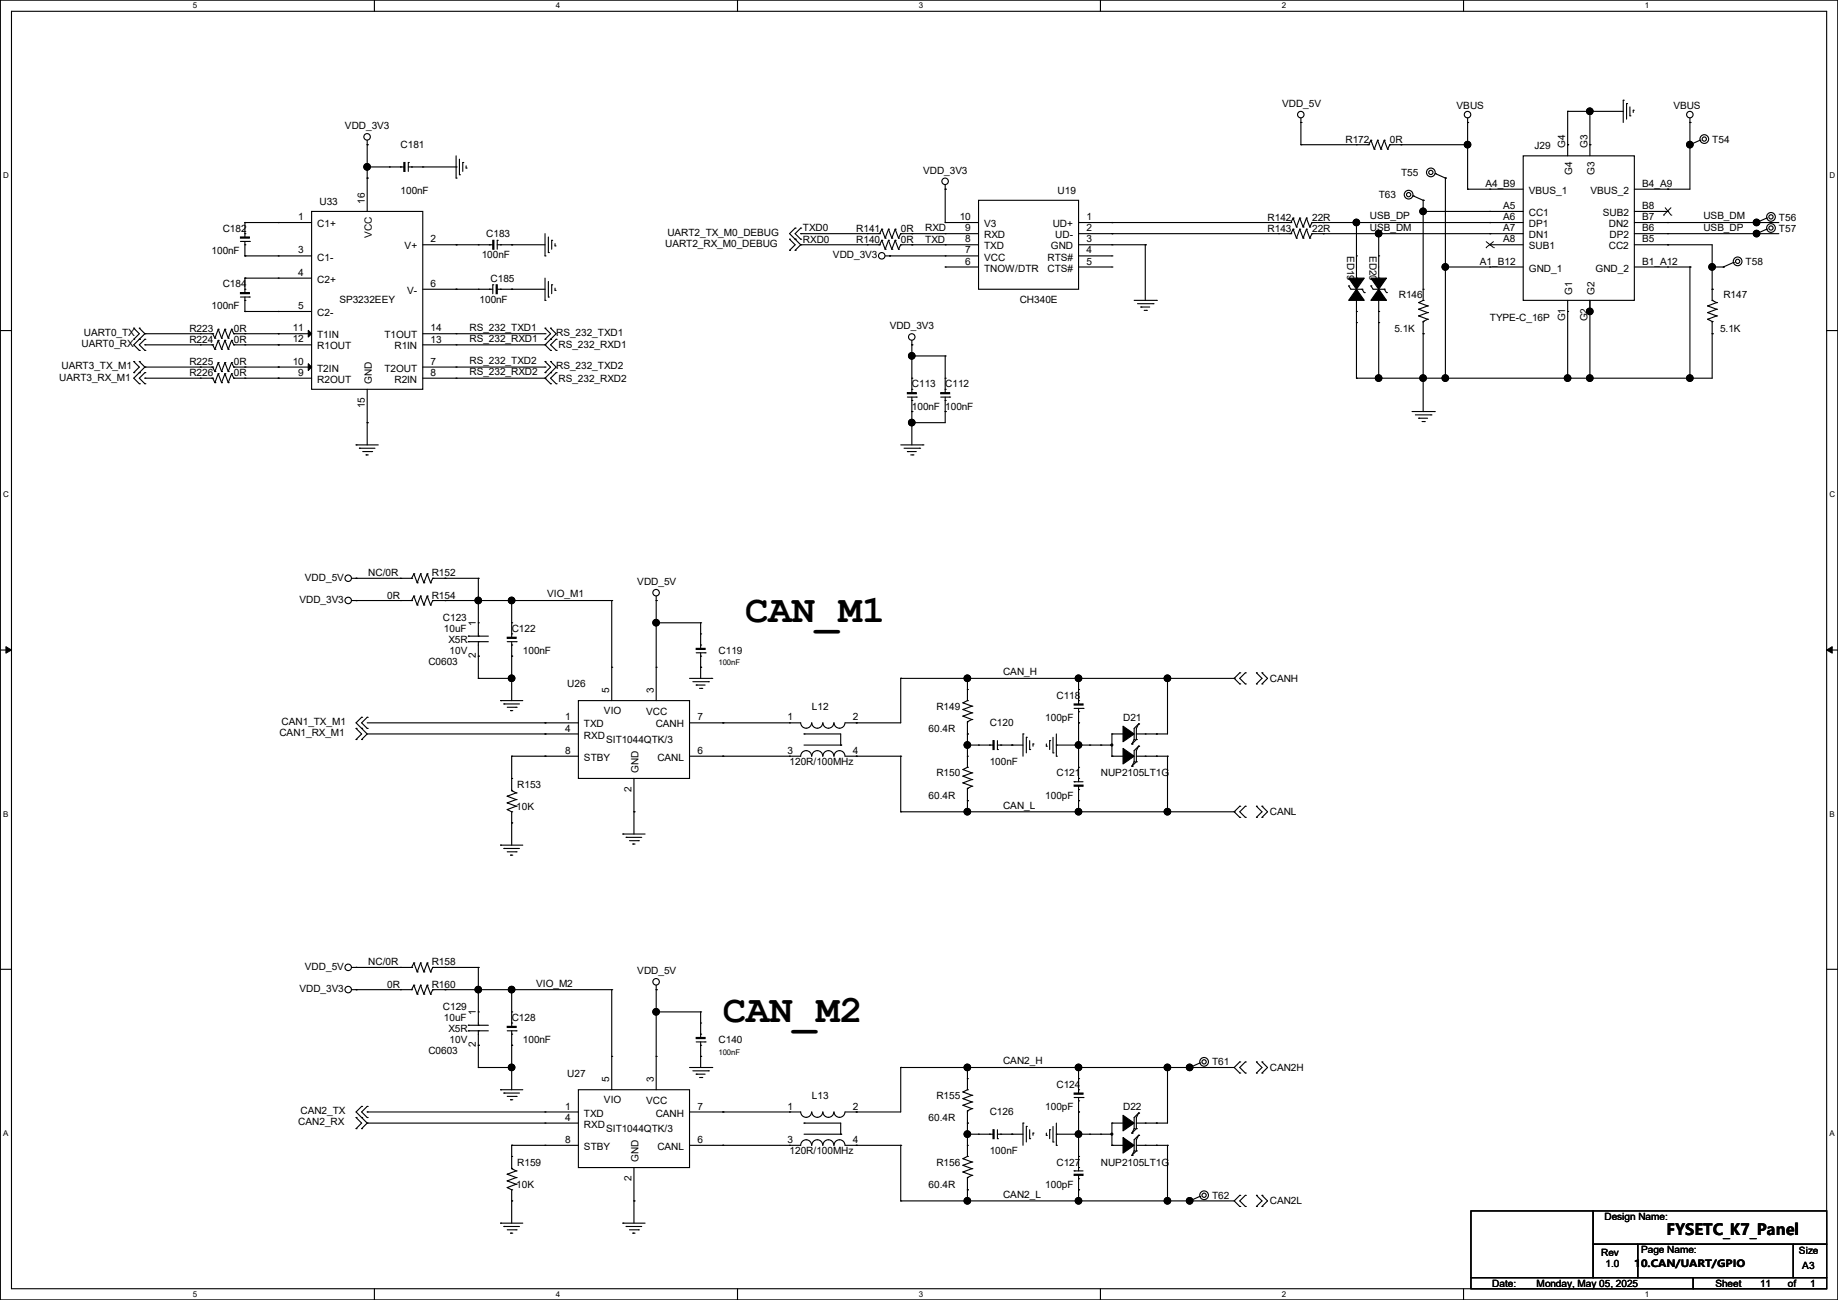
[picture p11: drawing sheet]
<svg xmlns="http://www.w3.org/2000/svg" width="420mm" height="297mm" viewBox="0 0 420 297" stroke-linecap="round" stroke-linejoin="round" font-family="sans-serif">
<path d="M.1 0h419.8v297h-419.8zM2.6 2.6h414.8v291.8h-414.8z" fill="none" stroke="#000" stroke-width=".25"/>
<g fill="#fff">
<path d="M44.1 .3h.9v2h-.9z"/>
<path d="M44.1 294.7h.9v2h-.9z"/>
</g>
<path d="M85.6 0v2.6M85.6 294.4v2.6" fill="none" stroke="#000" stroke-width=".25"/>
<g fill="#fff">
<path d="M127 .3h1v2h-1z"/>
<path d="M127 294.7h1v2h-1z"/>
</g>
<path d="M168.5 0v2.6M168.5 294.4v2.6" fill="none" stroke="#000" stroke-width=".25"/>
<g fill="#fff">
<path d="M210 .3h.9v2h-.9z"/>
<path d="M210 294.7h.9v2h-.9z"/>
</g>
<path d="M251.5 0v2.6M251.5 294.4v2.6" fill="none" stroke="#000" stroke-width=".25"/>
<g fill="#fff">
<path d="M292.9 .3h1v2h-1z"/>
<path d="M292.9 294.7h1v2h-1z"/>
</g>
<path d="M334.4 0v2.6M334.4 294.4v2.6" fill="none" stroke="#000" stroke-width=".25"/>
<g fill="#fff">
<path d="M375.9 .3h1v2h-1z"/>
<path d="M375.9 294.7h1v2h-1z"/>
<path d="M.7 39h1.3v2h-1.3z"/>
<path d="M418 39h1.3v2h-1.3z"/>
<path d="M.7 112h1.3v2h-1.3z"/>
<path d="M418 112h1.3v2h-1.3z"/>
</g>
<path d="M.1 75.5h2.5M417.4 75.5h2.5" fill="none" stroke="#000" stroke-width=".25"/>
<g fill="#fff">
<path d="M.7 185h1.2v1.9h-1.2z"/>
<path d="M418 185h1.2v1.9h-1.2z"/>
</g>
<path d="M.1 148.5h2.5M417.4 148.5h2.5" fill="none" stroke="#000" stroke-width=".25"/>
<path d="M1.4 147.7l1.2 .8-1.2 .7zM417.4 148.5l1.3-.8v1.5z" fill="#000" stroke="#000" stroke-width=".23"/>
<g fill="#fff">
<path d="M.7 257.9h1.2v2h-1.2z"/>
<path d="M418 257.9h1.2v2h-1.2z"/>
</g>
<g fill="none" stroke="#000" stroke-width=".25">
<path d="M83.9 33.1h.1M83.9 38.1h.1M83.9 32v16.3M83.9 38.1h8.4M89 38.1h.1M91.5 38.1h.1M93.3 37.1h.1M93.3 38.1h10.9M93.3 37.1v2.1M94.1 38.1h.1M96.6 38.1h.1M104.2 38.1h.1"/>
<path d="M104.2 35.6v5.1M105 39.9h.1M105 36.4v3.5M105.7 37.1h.1M105.7 37.1v2.1M106.5 38.4h.1M106.5 37.9v.5M297.3 28h.1M297.3 33.1h.1M297.3 27v6.1M297.3 33.1h15.5M310 33.1h.1"/>
<path d="M312.8 33.1h.1M313.3 32h.1M313.3 32l-.5 1.1M313.3 32l.7 2.1M314 34.1h.1M314.8 32h.1M314.8 32l-.8 2.1M314.8 32l.8 2.1M315.6 34.1h.1M316.3 32h.1M316.3 32l-.7 2.1M316.3 32l.8 2.1"/>
<path d="M317.1 34.1h.1M317.6 33.1h.1M317.6 33.1l-.5 1M317.6 33.1h17.8M320.1 33.1h.1M328 39.7h.1M328 39.7l2.3 1M335.4 28h.1M335.4 33.1h.1M335.4 27v16.2M348.1 35.6h25.4v33h-25.4zM358.2 33.1h.1"/>
<path d="M358.2 25.4h.1M358.2 25.4v10.2M358.2 25.4h12.7M363.3 33.1h.1M363.3 25.4h.1M363.3 25.4v10.2M370.9 22.9h.1M370.9 22.9v5.1M371.7 23.7h.1M371.7 23.7v3.5M372.4 26.5h.1M372.4 24.4v2.1"/>
<path d="M373.2 25.2h.1M373.2 25.2v.5M386.2 28h.1M386.2 33.1h.1M386.2 27v16.2h-12.7M388.5 32h.1M388.5 32l-2.3 1.1M54.9 55.2h2.1M56 55.9h.1M56 53.4h.1M56 50.8h.1M56 58.5h.1"/>
<path d="M56 58.5h15.2M56 50.8v3.3M56 55.2v3.3M56 50.8h15.2M57 55.2h.1M63.6 50.8h.1M63.6 58.5h.1M71.2 48.3h25.4v40.6h-25.4zM83.9 40.7h.1M96.6 55.9h16M104.2 40.7h.1M104.2 55.9h.1"/>
<path d="M109.3 55.9h.1M111.8 55.9h.1M113.6 54.9h.1M113.6 55.9h10.9M113.6 54.9v2M114.4 55.9h.1M116.9 55.9h.1M124.5 58.5h.1M124.5 53.4v5.1M125.3 57.7h.1M125.3 54.1v3.6M126.1 54.9h.1"/>
<path d="M126.1 54.9v2M126.8 56.2h.1M126.8 55.7v.5M180.4 57.2h.1M180.4 54.7h.1M180.4 54.7l1.3 1.2-1.3 1.3M181.7 54.7h.1M181.7 52.1h.1M181.7 57.2h.1M181.7 52.1l-1.3 1.3 2.6 2.5M183 54.7h.1M183 52.1h.1"/>
<path d="M183 55.9h.1M183 53.4h.1M183 52.1l-1.3 1.3 1.3 1.3M183 55.9l-1.3 1.3M183 55.9h18M183 53.4h18M198.2 55.9h.1M198.2 53.4h.1M201 55.9h.1M201 53.4h.1M201.5 54.9h.1M201.5 52.4h.1"/>
<path d="M201.5 54.9l-.5 1M201.5 54.9l.8 2M201.5 52.4l-.5 1M201.5 52.4l.8 2M202.3 56.9h.1M202.3 54.4h.1M202.3 58.5h21.3M203 54.9h.1M203 52.4h.1M203 54.9l-.7 2M203 54.9l.8 2M203 52.4l-.7 2"/>
<path d="M203 52.4l.8 2M203.3 58.5h.1M203.8 56.9h.1M203.8 54.4h.1M204.6 54.9h.1M204.6 52.4h.1M204.6 54.9l-.8 2M204.6 54.9l.7 2M204.6 52.4l-.8 2M204.6 52.4l.7 2M205.3 56.9h.1M205.3 54.4h.1"/>
<path d="M205.8 55.9h.1M205.8 53.4h.1M205.8 55.9h17.8M205.8 53.4h17.8M205.8 55.9l-.5 1M205.8 53.4l-.5 1M208.4 55.9h.1M208.4 53.4h.1M216 43.2h.1M216 58.5h.1M216 55.9h.1M216 53.4h.1"/>
<path d="M216 50.8h.1M216 42.2v8.6M216 50.8h7.6M223.6 45.8h22.9v20.3h-22.9zM246.5 58.5h7.6M246.5 50.8h48.5M246.5 55.9h15.2M246.5 53.4h48.5M254.1 50.8h.1M254.1 53.4h.1M254.1 55.9h.1M254.1 58.5h.1"/>
<path d="M261.7 55.9h.1M261.7 55.9v12.7M292.2 53.4h.1M292.2 50.8h.1M295 53.4h.1M295 50.8h.1M295.5 52.4h.1M295.5 49.8h.1M295.5 52.4l-.5 1M295.5 52.4l.7 2M295.5 49.8l-.5 1M295.5 49.8l.7 2.1"/>
<path d="M296.2 54.4h.1M296.2 51.9h.1M297 52.4h.1M297 49.8h.1M297 52.4l-.8 2M297 52.4l.8 2M297 49.8l-.8 2.1M297 49.8l.8 2.1M297.8 54.4h.1M297.8 51.9h.1M298.5 52.4h.1M298.5 49.8h.1"/>
<path d="M298.5 52.4l-.7 2M298.5 52.4l.8 2M298.5 49.8l-.7 2.1M298.5 49.8l.8 2.1M299.3 54.4h.1M299.3 51.9h.1M299.8 53.4h.1M299.8 50.8h.1M299.8 50.8h48.3M299.8 53.4l-.5 1M299.8 53.4h48.3M299.8 50.8l-.5 1.1"/>
<path d="M302.3 53.4h.1M302.3 50.8h.1M310 58.5h.1M310 50.8h.1M310 50.8v12.7M315 58.5h.1M315 53.4h.1M315 53.4v10.1M322.9 44.7h.1M322.9 44.7l2.3 1.1M325.2 45.8h.1M325.2 48.3h.1"/>
<path d="M325.2 45.8v22.8M325.2 48.3h22.9M330.3 40.7h.1M330.3 40.7v45.7M335.4 43.2h.1M335.4 43.2h12.7M340.4 43.2h.1M340.4 48.3h.1M340.4 50.8h.1M340.4 53.4h.1M340.4 55.9h.1M340.4 55.9h7.7"/>
<path d="M373.5 55.9h17.7v12.7M373.5 50.8h33M373.5 53.4h33M373.5 48.3h7.6M381.1 43.2h.1M381.1 55.9h.1M381.1 53.4h.1M381.1 50.8h.1M381.1 48.3h.1M396.1 60h.1M396.1 60l-2.3 1M401.4 53.4h.1"/>
<path d="M401.4 50.8h.1M403.7 52.4h.1M403.7 49.8h.1M403.7 52.4l-2.3 1M403.7 49.8l-2.3 1M30.6 75h.1M30.6 77.5h.1M30.6 75l1.2 1.2-1.2 1.3M31.8 77.5h.1M31.8 75h.1M31.8 75l1.3 1.2M33.1 77.5h.1"/>
<path d="M33.1 76.2h.1M33.1 78.8h.1M33.1 76.2l-2.5 2.6 1.2 1.3M33.1 77.5l-1.3 1.3 1.3 1.3M33.1 76.2h15.5M33.1 78.8h15.5M45.8 76.2h.1M45.8 78.8h.1M48.6 76.2h.1M48.6 78.8h.1M48.6 76.2l.5 1.1M48.6 78.8l.5 1"/>
<path d="M49.1 77.3h.1M49.1 79.8h.1M49.9 75.2h.1M49.9 77.8h.1M49.9 75.2l-.8 2.1M49.9 75.2l.7 2.1M49.9 77.8l-.8 2M49.9 77.8l.7 2M50.6 77.3h.1M50.6 79.8h.1M51.4 75.2h.1M51.4 77.8h.1"/>
<path d="M51.4 75.2l-.8 2.1M51.4 75.2l.8 2.1M51.4 77.8l-.8 2M51.4 77.8l.8 2M52.2 77.3h.1M52.2 79.8h.1M52.9 75.2h.1M52.9 77.8h.1M52.9 75.2l-.7 2.1M52.9 75.2l.5 1M52.9 77.8l-.7 2M52.9 77.8l.5 1"/>
<path d="M53.4 76.2h.1M53.4 78.8h.1M53.4 76.2h17.8M53.4 78.8h17.8M54.9 67.9h2.1M56 76.2h.1M56 68.6h.1M56 66.1h.1M56 63.5h.1M56 71.2h.1M56 78.8h.1M56 63.5v3.3"/>
<path d="M56 67.9v3.3M56 63.5h15.2M56 71.2h15.2M57 67.9h.1M63.6 63.5h.1M63.6 71.2h.1M63.6 76.2h.1M63.6 78.8h.1M96.6 76.2h27.9M96.6 66.1h16M96.6 78.8h27.9M104.2 66.1h.1"/>
<path d="M104.2 78.8h.1M104.2 76.2h.1M109.3 66.1h.1M111.8 66.1h.1M112.6 65.1h.1M112.6 65.1v2M113.6 66.1h10.9M114.4 66.1h.1M116.9 66.1h.1M124.5 68.6h.1M124.5 77.5h.1M124.5 75h.1"/>
<path d="M124.5 76.2h.1M124.5 78.8h.1M124.5 63.5v5.1M124.5 78.8l1.3 1.3M124.5 75l1.3 1.2-1.3 1.3M125.3 67.9h.1M125.3 64.3v3.6M125.8 77.5h.1M125.8 75h.1M125.8 75l1.3 1.2-2.6 2.6M126.1 65.1h.1M126.1 65.1v2"/>
<path d="M126.8 66.3h.1M126.8 65.8v.5M127.1 77.5h.1M127.1 77.5l-1.3 1.3 1.3 1.3M208.4 78.8h.1M208.4 77.8v11.9M216 61h.1M216 61h7.6M246.5 61h7.6M254.1 61h.1M259.2 68.6h5M259.9 69.4h3.6"/>
<path d="M260.7 70.1h.1M260.7 70.1h2M261.5 70.9h.5M262 70.9h.1M263.5 69.4h.1M264.2 68.6h.1M308.2 65.3h.1M308.2 65.3l.5 .8h2.5M310 63.5h.1M310 71.2h.1M310 73.7h.1M310 68.6v17.8"/>
<path d="M311.2 66.1h.1M311.2 66.1l.5 .7M311.7 66.8h.1M313.3 65.3h.1M313.3 65.3l.5 .8h2.5M315 63.5h.1M315 71.2h.1M315 73.7h.1M315 68.6v17.8M316.3 66.1h.1M316.3 66.1l.5 .7M316.8 66.8h.1"/>
<path d="M324.2 72.2h.1M324.2 70.7h.1M324.2 69.1h.1M324.2 72.2l2 .7M324.2 70.7l2 .7M324.2 69.1l2 .8M325.2 68.6h.1M325.2 73.4h.1M325.2 66.1h.1M325.2 76.2h.1M325.2 68.6l-1 .5M325.2 73.4v20.6"/>
<path d="M326.2 72.9h.1M326.2 71.4h.1M326.2 69.9h.1M326.2 72.9l-1 .5M326.2 71.4l-2 .8M326.2 69.9l-2 .8M330.3 61h.1M330.3 61h17.8M340.4 61h.1M358.2 71.2h.1M358.2 68.6v17.8M363.3 71.2h.1"/>
<path d="M363.3 68.6v17.8M373.5 61h12.7M381.1 61h.1M386.2 61h.1M386.2 61v25.4M390.2 72.9h.1M390.2 71.4h.1M390.2 69.9h.1M390.2 72.9l1 .5M390.2 71.4l2.1 .8M390.2 69.9l2.1 .8M391.2 68.6h.1"/>
<path d="M391.2 73.4h.1M391.2 66.1h.1M391.2 76.2h.1M391.2 61h.1M391.2 68.6l1.1 .5M391.2 73.4v13h-81.2M391.2 61h2.6M392.3 72.2h.1M392.3 70.7h.1M392.3 69.1h.1M392.3 72.2l-2.1 .7M392.3 70.7l-2.1 .7"/>
<path d="M392.3 69.1l-2.1 .8M393.8 61h.1M30.6 82.6h.1M30.6 85.1h.1M30.6 82.6l1.2 1.3-1.2 1.2M31.8 80.1h.1M31.8 85.1h.1M31.8 82.6h.1M31.8 87.7h.1M31.8 82.6l1.3 1.3M33.1 80.1h.1M33.1 85.1h.1"/>
<path d="M33.1 87.7h.1M33.1 83.9h.1M33.1 86.4h.1M33.1 83.9l-2.5 2.5 1.2 1.3M33.1 85.1l-1.3 1.3 1.3 1.3M33.1 83.9h15.5M33.1 86.4h15.5M45.8 86.4h.1M45.8 83.9h.1M48.6 86.4h.1M48.6 83.9h.1M48.6 86.4l.5 1"/>
<path d="M48.6 83.9l.5 1M49.1 87.4h.1M49.1 84.9h.1M49.9 85.4h.1M49.9 82.8h.1M49.9 85.4l-.8 2M49.9 85.4l.7 2M49.9 82.8l-.8 2.1M49.9 82.8l.7 2.1M50.6 87.4h.1M50.6 84.9h.1M51.4 85.4h.1"/>
<path d="M51.4 82.8h.1M51.4 85.4l-.8 2M51.4 85.4l.8 2M51.4 82.8l-.8 2.1M51.4 82.8l.8 2.1M52.2 87.4h.1M52.2 84.9h.1M52.9 85.4h.1M52.9 82.8h.1M52.9 85.4l-.7 2M52.9 85.4l.5 1M52.9 82.8l-.7 2.1"/>
<path d="M52.9 82.8l.5 1.1M53.4 86.4h.1M53.4 83.9h.1M53.4 83.9h17.8M53.4 86.4h17.8M56 86.4h.1M56 83.9h.1M63.6 86.4h.1M63.6 83.9h.1M83.9 96.6h.1M83.9 88.9v12.7M96.6 83.9h27.9"/>
<path d="M96.6 86.4h27.9M104.2 83.9h.1M104.2 86.4h.1M124.5 85.1h.1M124.5 82.6h.1M124.5 83.9h.1M124.5 86.4h.1M124.5 86.4l1.3 1.3M124.5 82.6l1.3 1.3-1.3 1.2M125.8 80.1h.1M125.8 85.1h.1M125.8 87.7h.1"/>
<path d="M125.8 82.6h.1M125.8 82.6l1.3 1.3-2.6 2.5M127.1 80.1h.1M127.1 87.7h.1M127.1 85.1h.1M127.1 85.1l-1.3 1.3 1.3 1.3M207.3 90.7h2.1M208.4 91.5h.1M208.4 88.9h.1M208.4 86.4h.1M208.4 94h.1M208.4 96.6h.1"/>
<path d="M208.4 81.3h.1M208.4 90.7v10.9M208.4 81.3h7.6M209.4 90.7h.1M215 90.7h2M216 91.5h.1M216 88.9h.1M216 86.4h.1M216 94h.1M216 81.3h.1M216 81.3v8.4M216 90.7v5.9h-7.6"/>
<path d="M217 90.7h.1M310 86.4h.1M315 86.4h.1M322.7 94h5M323.4 94.8h3.6M324.2 95.5h.1M324.2 95.5h2M325 96.3h.5M325.2 86.4h.1M325.5 96.3h.1M327 94.8h.1M327.7 94h.1"/>
<path d="M330.3 86.4h.1M358.2 86.4h.1M363.3 86.4h.1M386.2 86.4h.1M81.4 101.6h.1M81.4 101.6h5M82.1 102.4h.1M82.1 102.4h3.6M82.9 103.2h2M83.7 103.9h.1M83.7 103.9h.5M84.9 103.2h.1"/>
<path d="M205.8 101.6h5.1M206.6 102.4h3.5M207.3 103.2h.1M207.3 103.2h2.1M208.1 103.9h.5M208.6 103.9h.1M210.1 102.4h.1M210.9 101.6h.1M80.3 137.2h13.8M80.3 132.1h13.8M81.4 137.2h.1M81.4 132.1h.1"/>
<path d="M91.5 132.1h.1M91.5 137.2h.1M94.1 132.1h.1M94.1 137.2h.1M94.6 131.1h.1M94.6 136.2h.1M94.6 131.1l.7 2M94.6 131.1l-.5 1M94.6 136.2l.7 2M94.6 136.2l-.5 1M95.3 133.1h.1M95.3 138.2h.1"/>
<path d="M96.1 131.1h.1M96.1 136.2h.1M96.1 131.1l.8 2M96.1 131.1l-.8 2M96.1 136.2l.8 2M96.1 136.2l-.8 2M96.9 133.1h.1M96.9 138.2h.1M97.6 131.1h.1M97.6 136.2h.1M97.6 131.1l.8 2M97.6 131.1l-.7 2"/>
<path d="M97.6 136.2l.8 2M97.6 136.2l-.7 2M98.4 133.1h.1M98.4 138.2h.1M98.9 132.1h.1M98.9 137.2h.1M98.9 137.2h40.9M98.9 132.1h10.4M98.9 132.1l-.5 1M98.9 137.2l-.5 1M101.7 132.1h.1M101.7 137.2h.1"/>
<path d="M109.3 132.1h.1M109.3 137.2h.1M109.3 132.1v13.2M116.9 137.2h.1M116.9 137.2v8.4M139.8 137.2h.1M139.8 137.2v22.9M149.9 137.2h.1M149.9 136.2v23.9M107 146.6h.1M107 145.3h.1M107 146.6h4.6"/>
<path d="M107 145.3h4.6M109.3 145.3h.1M109.3 146.6h.1M109.3 142.3h.1M109.3 149.9h.1M109.3 155h.1M109.3 155h7.6M109.3 146.6v8.4M115.9 146.6h2M116.9 147.4h.1M116.9 144.8h.1M116.9 142.3h.1"/>
<path d="M116.9 149.9h.1M116.9 155h.1M116.9 146.6v13.5M117.9 146.6h.1M139.8 152.4h.1M149.9 152.4h.1M149.9 142.3h.1M149.9 142.3h10.2M157.6 155h5M158.3 155.7h3.6M159.1 156.5h.1M159.1 156.5h2"/>
<path d="M159.1 149.1h2M159.9 157.3h.5M160.1 149.9h.1M160.1 147.4h.1M160.1 144.8h.1M160.1 152.4h.1M160.1 142.3h.1M160.1 142.3v5.8M160.1 149.1v5.9M160.4 157.3h.1M161.1 149.1h.1M161.9 155.7h.1"/>
<path d="M162.6 155h.1M205.8 155h.1M205.8 155h76.2M205.8 155v10.1h-12.7M221.1 157.5h.1M221.1 155h.1M221.1 155v5.1M246.5 157.5h.1M246.5 155h.1M246.5 155v5.8M266.8 155h.1M266.8 155v12.7h-7.1"/>
<path d="M282 155h.1M282 155l1.3 1.3M283.3 153.7h.1M283.3 156.3h.1M283.3 153.7l-1.3 1.3M284.6 156.3h.1M284.6 153.7h.1M284.6 153.7l-1.3 1.3 1.3 1.3M287.1 156.3h.1M287.1 153.7h.1M287.1 153.7l1.3 1.3-1.3 1.3M288.4 156.3h.1"/>
<path d="M288.4 153.7h.1M288.4 153.7l1.2 1.3-1.2 1.3M81.4 169h.1M81.4 166.4h.1M81.4 166.4l1.2 1.3-1.2 1.3M82.6 166.4h.1M82.6 169h.1M82.6 163.9h.1M82.6 163.9l-1.2 1.2 2.5 2.6M83.9 166.4h.1M83.9 163.9h.1M83.9 167.7l-1.3 1.3"/>
<path d="M83.9 163.9l-1.3 1.2 1.3 1.3M83.9 167.7h48.3M83.9 165.1h48.3M114.4 160.1h.1M114.4 160.1h5.1M115.1 160.8h.1M115.1 160.8h3.6M115.9 161.6h2M116.7 162.3h.1M116.7 162.3h.5M116.9 177.8h.1M116.9 172.8h.1"/>
<path d="M116.9 172.8h15.3M116.9 172.8v7.8M117.9 161.6h.1M124.5 167.7h.1M124.5 172.8h.1M124.5 165.1h.1M132.2 160.1h25.4v17.7h-25.4zM144.9 177.8v12.7M157.6 172.8h25.4a1.25 1.25 0 0 1 1.2-1.3 1.25 1.25 0 0 1 1.3 1.3M157.6 165.1h25.4a1.25 1.25 0 0 0 1.2 1.3 1.25 1.25 0 0 0 1.3-1.3M165.2 165.1h.1M165.2 172.8h.1"/>
<path d="M180.4 165.1h.1M180.4 172.8h.1M183.7 167.7h.1M183.7 167.7h8.4v2.5M183.7 170.2h8.4M185.5 172.8a1.25 1.25 0 0 1 1.3-1.3 1.25 1.25 0 0 1 1.2 1.3M185.5 165.1a1.25 1.25 0 0 0 1.3 1.3 1.25 1.25 0 0 0 1.2-1.3M188 172.8a1.25 1.25 0 0 1 1.3-1.3 1.25 1.25 0 0 1 1.2 1.3M188 165.1a1.25 1.25 0 0 0 1.3 1.3 1.25 1.25 0 0 0 1.2-1.3M190.6 172.8a1.25 1.25 0 0 1 1.2-1.3 1.25 1.25 0 0 1 1.3 1.3M190.6 165.1a1.25 1.25 0 0 0 1.2 1.3 1.25 1.25 0 0 0 1.3-1.3M192.1 170.2h.1"/>
<path d="M193.1 172.8h12.7M195.7 165.1h.1M195.7 172.8h.1M205.8 172.8h.1M205.8 172.8v12.7M220 178.9h.1M220 177.3h.1M220 175.8h.1M220 163.6h.1M220 162.1h.1M220 160.6h.1M220 178.9l2.1 .7"/>
<path d="M220 177.3l2.1 .8M220 175.8l2.1 .8M220 163.6l2.1 .8M220 162.1l2.1 .8M220 160.6l2.1 .7M221.1 175.3h.1M221.1 172.8h.1M221.1 160.1h.1M221.1 164.9h.1M221.1 167.7h.1M221.1 170.2h.1M221.1 170.2h5.8"/>
<path d="M221.1 164.9v10.4M221.1 175.3l-1.1 .5M221.1 160.1l-1.1 .5M222.1 179.6h.1M222.1 178.1h.1M222.1 176.6h.1M222.1 164.4h.1M222.1 162.9h.1M222.1 161.3h.1M222.1 179.6l-1 .5M222.1 178.1l-2.1 .8M222.1 176.6l-2.1 .7"/>
<path d="M222.1 164.4l-1 .5M222.1 162.9l-2.1 .7M222.1 161.3l-2.1 .8M223.6 170.2h.1M226.1 170.2h.1M227.9 171.2h.1M227.9 170.2h5.9M227.9 169.2v2M228.7 170.2h.1M231.2 170.2h.1M233.8 167.7h.1M233.8 167.7v5.1"/>
<path d="M234.5 168.4h.1M234.5 168.4v3.6M235.3 171.2h.1M235.3 169.2v2M236.1 170h.1M236.1 170v.5M239.1 170.5h.1M239.1 170v.5M239.9 169.2h.1M239.9 169.2v2M240.6 172h.1M240.6 168.4v3.6"/>
<path d="M241.4 172.8h.1M241.4 170.2h.1M241.4 167.7v5.1M241.4 170.2h12.7M245.4 178.6h.1M245.4 161.8h2.1M245.4 178.6h2.1M246.5 162.6h.1M246.5 160.1h.1M246.5 165.1h.1M246.5 177.8h.1M246.5 175.3h.1"/>
<path d="M246.5 170.2h.1M246.5 161.8v16.8M246.5 179.6v5.9M247.5 161.8h.1M249 170.2h.1M251.5 170.2h.1M254.1 167.7h.1M254.1 172.8h.1M254.1 167.7v5.1M254.1 167.7h2.5M254.1 172.8h2.5M258.7 170h.1"/>
<path d="M258.7 175h.1M259.2 169h.1M259.2 174h.1M259.2 169l-.5 1M259.2 174l-.5 1M259.7 169h.1M259.7 174h.1M259.7 169l-1 1M259.7 174l-1 1M259.7 172.8h7.1M260.2 165.4h.1M260.2 170.5h.1"/>
<path d="M260.2 165.4l-1 1v2.6M260.2 170.5l-1 1v2.5M260.2 165.4l-.5 1v2.6M260.2 170.5l-.5 1v2.5M261.7 167.7h.1M261.7 172.8h.1M264.2 172.8h.1M264.2 167.7h.1M266.8 172.8h.1M266.8 172.8v12.7M114.4 193.1h.1M114.4 193.1h5.1"/>
<path d="M115.1 193.8h.1M115.1 193.8h3.6M115.9 181.9h.1M115.9 183.4h.1M115.9 185h.1M115.9 194.6h2M115.9 181.9l2 .8M115.9 183.4l2 .8M115.9 185l1 .5M116.7 195.4h.1M116.7 195.4h.5M116.9 185.5h.1"/>
<path d="M116.9 180.6h.1M116.9 188h.1M116.9 185.5v7.6M116.9 180.6l1 .5M117.9 194.6h.1M117.9 181.1h.1M117.9 182.7h.1M117.9 184.2h.1M117.9 181.1l-2 .8M117.9 182.7l-2 .7M117.9 184.2l-2 .8M142.3 190.5h.1"/>
<path d="M142.3 190.5h5.1M143.1 191.3h.1M143.1 191.3h3.5M143.8 192.1h2.1M144.6 192.8h.1M144.6 192.8h.5M144.9 185.5h.1M145.9 192.1h.1M205.8 185.5h.1M205.8 185.5h76.2M221.1 180.1h.1M221.1 182.9h.1"/>
<path d="M221.1 185.5h.1M221.1 180.1v5.4M246.5 180.4h.1M246.5 182.9h.1M246.5 185.5h.1M282 185.5h.1M282 185.5l1.3 1.2M283.3 184.2h.1M283.3 186.7h.1M283.3 184.2l-1.3 1.3M284.6 186.7h.1M284.6 184.2h.1"/>
<path d="M284.6 184.2l-1.3 1.3 1.3 1.2M287.1 186.7h.1M287.1 184.2h.1M287.1 184.2l1.3 1.3-1.3 1.2M288.4 186.7h.1M288.4 184.2h.1M288.4 184.2l1.2 1.3-1.2 1.2M.1 221.4h2.5M80.3 221h13.8M80.3 226.1h13.8M81.4 221h.1M81.4 226.1h.1"/>
<path d="M91.5 221h.1M91.5 226.1h.1M94.1 221h.1M94.1 226.1h.1M94.6 220h.1M94.6 225.1h.1M94.6 220l.7 2M94.6 220l-.5 1M94.6 225.1l.7 2M94.6 225.1l-.5 1M95.3 222h.1M95.3 227.1h.1"/>
<path d="M96.1 220h.1M96.1 225.1h.1M96.1 220l.8 2M96.1 220l-.8 2M96.1 225.1l.8 2M96.1 225.1l-.8 2M96.9 222h.1M96.9 227.1h.1M97.6 220h.1M97.6 225.1h.1M97.6 220l.8 2M97.6 220l-.7 2"/>
<path d="M97.6 225.1l.8 2M97.6 225.1l-.7 2M98.4 222h.1M98.4 227.1h.1M98.9 221h.1M98.9 226.1h.1M98.9 221h10.4M98.9 226.1h40.9M98.9 221l-.5 1M98.9 226.1l-.5 1M101.7 221h.1M101.7 226.1h.1"/>
<path d="M107 235.5h.1M107 234.2h.1M107 235.5h4.6M107 234.2h4.6M109.3 234.2h.1M109.3 235.5h.1M109.3 231.2h.1M109.3 238.8h.1M109.3 221h.1M109.3 226.1h.1M109.3 221v13.2M109.3 235.5v8.4"/>
<path d="M115.9 235.5h2M116.9 236.3h.1M116.9 233.7h.1M116.9 231.2h.1M116.9 238.8h.1M116.9 226.1h.1M116.9 226.1v8.4M116.9 235.5v13.5M117.9 235.5h.1M139.8 226.1h.1M139.8 226.1v22.9M149.9 226.1h.1"/>
<path d="M149.9 231.2h.1M149.9 225.1v23.9M149.9 231.2h10.2M159.1 238h2M160.1 238.8h.1M160.1 236.3h.1M160.1 233.7h.1M160.1 231.2h.1M160.1 231.2v5.8M160.1 238v5.9M161.1 238h.1M417.4 221.4h2.5"/>
<path d="M81.4 257.9h.1M81.4 255.3h.1M81.4 255.3l1.2 1.3-1.2 1.3M82.6 255.3h.1M82.6 257.9h.1M82.6 252.8h.1M82.6 252.8l-1.2 1.2 2.5 2.6M83.9 255.3h.1M83.9 252.8h.1M83.9 254h.1M83.9 256.6h.1M83.9 256.6l-1.3 1.3"/>
<path d="M83.9 252.8l-1.3 1.2 1.3 1.3M83.9 256.6h48.3M83.9 254h48.3M109.3 243.9h.1M109.3 243.9h7.6M114.4 249h.1M114.4 249h5.1M115.1 249.7h.1M115.1 249.7h3.6M115.9 250.5h2M116.7 251.2h.1M116.7 251.2h.5"/>
<path d="M116.9 243.9h.1M117.9 250.5h.1M124.5 256.6h.1M124.5 254h.1M132.2 249h25.4v17.7h-25.4zM139.8 241.3h.1M149.9 241.3h.1M157.6 254h25.4a1.25 1.25 0 0 0 1.2 1.3 1.25 1.25 0 0 0 1.3-1.3M157.6 243.9h5M158.3 244.6h3.6M159.1 245.4h.1M159.1 245.4h2"/>
<path d="M159.9 246.2h.5M160.1 241.3h.1M160.4 246.2h.1M161.9 244.6h.1M162.6 243.9h.1M165.2 254h.1M180.4 254h.1M183.7 256.6h.1M183.7 256.6h8.4v2.5M183.7 259.1h8.4M185.5 254a1.25 1.25 0 0 0 1.3 1.3 1.25 1.25 0 0 0 1.2-1.3M188 254a1.25 1.25 0 0 0 1.3 1.3 1.25 1.25 0 0 0 1.2-1.3"/>
<path d="M190.6 254a1.25 1.25 0 0 0 1.2 1.3 1.25 1.25 0 0 0 1.3-1.3M192.1 259.1h.1M195.7 254h.1M205.8 243.9h.1M205.8 243.9h76.2M205.8 243.9v10.1h-12.7M220 252.5h.1M220 251h.1M220 249.5h.1M220 252.5l2.1 .8M220 251l2.1 .8M220 249.5l2.1 .7"/>
<path d="M221.1 249h.1M221.1 253.8h.1M221.1 246.4h.1M221.1 256.6h.1M221.1 243.9h.1M221.1 259.1h.1M221.1 259.1h5.8M221.1 243.9v5.1M221.1 253.8v10.4M221.1 249l-1.1 .5M222.1 253.3h.1M222.1 251.8h.1"/>
<path d="M222.1 250.2h.1M222.1 253.3l-1 .5M222.1 251.8l-2.1 .7M222.1 250.2l-2.1 .8M223.6 259.1h.1M226.1 259.1h.1M227.9 259.1h5.9M227.9 258.1v2M228.7 259.1h.1M231.2 259.1h.1M233.8 256.6h.1M233.8 256.6v5.1"/>
<path d="M234.5 257.3h.1M234.5 257.3v3.6M235.3 258.1v2M236.1 258.9h.1M236.1 258.9v.5M239.1 259.4h.1M239.1 258.9v.5M239.9 258.1h.1M239.9 258.1v2M240.6 257.3v3.6M241.4 259.1h.1M241.4 256.6v5.1"/>
<path d="M241.4 259.1h12.7M245.4 250.7h2.1M246.5 251.5h.1M246.5 249h.1M246.5 246.4h.1M246.5 254h.1M246.5 243.9h.1M246.5 259.1h.1M246.5 243.9v5.8M246.5 250.7v16.8M247.5 250.7h.1M249 259.1h.1"/>
<path d="M251.5 259.1h.1M254.1 256.6h.1M254.1 256.6h2.5M254.1 256.6v5.1M258.7 258.9h.1M259.2 257.9h.1M259.2 257.9l-.5 1M259.7 257.9h.1M259.7 257.9l-1 1M260.2 254.3h.1M260.2 259.4h.1M260.2 254.3l-.5 1v2.6"/>
<path d="M260.2 254.3l-1 1v2.6M260.2 259.4l-1 1v2.5M260.2 259.4l-.5 1v2.5M261.7 256.6h.1M264.2 256.6h.1M266.8 243.9h.1M266.8 243.9v12.7h-7.1M271.9 243.9h.1M274.2 242.9h.1M274.2 242.9l-2.3 1M282 243.9l1.3 1.3M283.3 242.6h.1"/>
<path d="M283.3 245.2h.1M283.3 242.6l-1.3 1.3M284.6 245.2h.1M284.6 242.6h.1M284.6 242.6l-1.3 1.3 1.3 1.3M287.1 245.2h.1M287.1 242.6h.1M287.1 242.6l1.3 1.3-1.3 1.3M288.4 245.2h.1M288.4 242.6h.1M288.4 242.6l1.2 1.3-1.2 1.3M114.4 279.4h.1"/>
<path d="M114.4 279.4h5.1M115.9 268.3h.1M115.9 269.8h.1M115.9 271.3h.1M115.9 268.3l2 .7M115.9 269.8l2 .8M115.9 271.3l1 .5M116.9 271.8h.1M116.9 267h.1M116.9 274.4h.1M116.9 264.2h.1M116.9 261.7h.1"/>
<path d="M116.9 261.7h15.3M116.9 261.7v5.3M116.9 271.8v7.6M116.9 267l1 .5M117.9 267.5h.1M117.9 269h.1M117.9 270.6h.1M117.9 267.5l-2 .8M117.9 269l-2 .8M117.9 270.6l-2 .7M124.5 261.7h.1M142.3 279.4h.1"/>
<path d="M142.3 279.4h5.1M144.9 274.4h.1M144.9 266.7v12.7M157.6 261.7h25.4a1.25 1.25 0 0 1 1.2-1.3 1.25 1.25 0 0 1 1.3 1.3M165.2 261.7h.1M180.4 261.7h.1M185.5 261.7a1.25 1.25 0 0 1 1.3-1.3 1.25 1.25 0 0 1 1.2 1.3M188 261.7a1.25 1.25 0 0 1 1.3-1.3 1.25 1.25 0 0 1 1.2 1.3M190.6 261.7a1.25 1.25 0 0 1 1.2-1.3 1.25 1.25 0 0 1 1.3 1.3M193.1 261.7h12.7M195.7 261.7h.1M205.8 261.7h.1"/>
<path d="M205.8 274.4h.1M205.8 261.7v12.7M205.8 274.4h76.2M220 267.8h.1M220 266.2h.1M220 264.7h.1M220 267.8l2.1 .7M220 266.2l2.1 .8M220 264.7l2.1 .8M221.1 264.2h.1M221.1 269h.1M221.1 261.7h.1"/>
<path d="M221.1 271.8h.1M221.1 274.4h.1M221.1 264.2l-1.1 .5M221.1 269v5.4M222.1 268.5h.1M222.1 267h.1M222.1 265.5h.1M222.1 268.5l-1 .5M222.1 267l-2.1 .8M222.1 265.5l-2.1 .7M227.9 260.1h.1M235.3 260.1h.1"/>
<path d="M240.6 260.9h.1M241.4 261.7h.1M245.4 267.5h.1M245.4 267.5h2.1M246.5 266.7h.1M246.5 269.3h.1M246.5 271.8h.1M246.5 264.2h.1M246.5 274.4h.1M246.5 268.5v5.9M254.1 261.7h.1M254.1 261.7h2.5"/>
<path d="M258.7 263.9h.1M259.2 262.9h.1M259.2 262.9l-.5 1M259.7 262.9h.1M259.7 262.9l-1 1M259.7 261.7h7.1M261.7 261.7h.1M264.2 261.7h.1M266.8 261.7h.1M266.8 274.4h.1M266.8 261.7v12.7M271.9 274.4h.1"/>
<path d="M274.2 273.3h.1M274.2 273.3l-2.3 1.1M282 274.4l1.3 1.2M283.3 273.1h.1M283.3 275.6h.1M283.3 273.1l-1.3 1.3M284.6 275.6h.1M284.6 273.1h.1M284.6 273.1l-1.3 1.3 1.3 1.2M287.1 275.6h.1M287.1 273.1h.1M287.1 273.1l1.3 1.3-1.3 1.2"/>
<path d="M288.4 275.6h.1M288.4 273.1h.1M288.4 273.1l1.2 1.3-1.2 1.2M336.1 276.6h28v15.3h-28zM364.1 276.6h53.3v7.7h-53.3zM115.1 280.2h.1M115.1 280.2h3.6M115.9 281h2M116.7 281.7h.1M116.7 281.7h.5M117.9 281h.1M143.1 280.2h.1"/>
<path d="M143.1 280.2h3.5M143.8 281h2.1M144.6 281.7h.1M144.6 281.7h.5M145.9 281h.1M336.1 291.9h50.8v2.5h-50.8zM364.1 284.3h10.1v7.6h-10.1zM374.2 284.3h35.6v7.6h-35.6zM386.9 291.9h30.5v2.5h-30.5zM409.8 284.3h7.6v7.6h-7.6z"/>
<circle cx="83.9" cy="31.3" r=".74"/>
<circle cx="297.2" cy="26.2" r=".74"/>
<circle cx="327" cy="39.4" r=".49"/>
<circle cx="327" cy="39.4" r=".99"/>
<circle cx="335.3" cy="26.2" r=".74"/>
<circle cx="386.1" cy="26.2" r=".74"/>
<circle cx="389.4" cy="31.8" r=".49"/>
<circle cx="389.4" cy="31.8" r=".99"/>
<circle cx="201.5" cy="58.4" r=".74"/>
<circle cx="216" cy="41.4" r=".74"/>
<circle cx="321.9" cy="44.5" r=".49"/>
<circle cx="321.9" cy="44.5" r=".99"/>
<circle cx="397.1" cy="59.7" r=".49"/>
<circle cx="397.1" cy="59.7" r=".99"/>
<circle cx="404.7" cy="52.1" r=".49"/>
<circle cx="404.7" cy="49.6" r=".49"/>
<circle cx="404.7" cy="52.1" r=".99"/>
<circle cx="404.7" cy="49.6" r=".99"/>
<circle cx="208.3" cy="77" r=".74"/>
<circle cx="79.6" cy="132.1" r=".74"/>
<circle cx="79.6" cy="137.2" r=".74"/>
<circle cx="149.9" cy="135.4" r=".74"/>
<circle cx="79.6" cy="221" r=".74"/>
<circle cx="79.6" cy="226.1" r=".74"/>
<circle cx="149.9" cy="224.3" r=".74"/>
<circle cx="275.1" cy="242.6" r=".49"/>
<circle cx="275.1" cy="242.6" r=".99"/>
<circle cx="275.1" cy="273.1" r=".49"/>
<circle cx="275.1" cy="273.1" r=".99"/>
</g>
<g fill="#000" stroke="#000" stroke-width=".25">
<path d="M70.4 75.5l.8 .7-.8 .8zM70.4 83.1l.8 .8-.8 .7z"/>
<path d="M92.3 37.1h.2v2.1h-.2z" fill-rule="evenodd"/>
<path d="M54.9 54.1h2.1v.3h-2.1z" fill-rule="evenodd"/>
<path d="M112.6 54.9h.3v2h-.3z" fill-rule="evenodd"/>
<path d="M54.9 66.8h2.1v.3h-2.1z" fill-rule="evenodd"/>
<path d="M113.4 65.1h.2v2h-.2z" fill-rule="evenodd"/>
<path d="M308.2 63.5h3.5l-1.7 2.6z" fill-rule="evenodd"/>
<path d="M310 66.1l1.7 2.5h-3.5z" fill-rule="evenodd"/>
<path d="M313.3 63.5h3.5l-1.8 2.6z" fill-rule="evenodd"/>
<path d="M315 66.1l1.8 2.5h-3.5z" fill-rule="evenodd"/>
<path d="M207.3 89.7h2.1v.3h-2.1z" fill-rule="evenodd"/>
<path d="M215 89.7h2v.3h-2z" fill-rule="evenodd"/>
<path d="M115.9 145.6h2v.2h-2z" fill-rule="evenodd"/>
<path d="M159.1 148.1h2v.3h-2z" fill-rule="evenodd"/>
<path d="M226.9 169.2h.3v2h-.3z" fill-rule="evenodd"/>
<path d="M245.4 160.8h2.1v.3h-2.1z" fill-rule="evenodd"/>
<path d="M245.4 179.4h2.1v.2h-2.1z" fill-rule="evenodd"/>
<path d="M256.6 165.9l2.6 1.8-2.6 1.8z" fill-rule="evenodd"/>
<path d="M256.6 171l2.6 1.8-2.6 1.7z" fill-rule="evenodd"/>
<path d="M115.9 234.5h2v.2h-2z" fill-rule="evenodd"/>
<path d="M159.1 237h2v.3h-2z" fill-rule="evenodd"/>
<path d="M226.9 258.1h.3v2h-.3z" fill-rule="evenodd"/>
<path d="M245.4 249.7h2.1v.3h-2.1z" fill-rule="evenodd"/>
<path d="M256.6 254.8l2.6 1.8-2.6 1.8z" fill-rule="evenodd"/>
<path d="M245.4 268.3h2.1v.2h-2.1z" fill-rule="evenodd"/>
<path d="M256.6 259.9l2.6 1.8-2.6 1.7z" fill-rule="evenodd"/>
<circle cx="83.9" cy="38.1" r=".74"/>
<circle cx="335.3" cy="33" r=".74"/>
<circle cx="363.3" cy="25.4" r=".74"/>
<circle cx="386.1" cy="33" r=".74"/>
<circle cx="309.9" cy="50.8" r=".74"/>
<circle cx="315" cy="53.4" r=".74"/>
<circle cx="325.2" cy="48.3" r=".74"/>
<circle cx="401.4" cy="53.4" r=".74"/>
<circle cx="401.4" cy="50.8" r=".74"/>
<circle cx="330.3" cy="61" r=".74"/>
<circle cx="363.3" cy="71.1" r=".74"/>
<circle cx="391.2" cy="61" r=".74"/>
<circle cx="208.3" cy="96.5" r=".74"/>
<circle cx="208.3" cy="81.3" r=".74"/>
<circle cx="315" cy="86.4" r=".74"/>
<circle cx="325.2" cy="86.4" r=".74"/>
<circle cx="330.3" cy="86.4" r=".74"/>
<circle cx="358.2" cy="86.4" r=".74"/>
<circle cx="363.3" cy="86.4" r=".74"/>
<circle cx="386.1" cy="86.4" r=".74"/>
<circle cx="109.3" cy="137.2" r=".74"/>
<circle cx="116.9" cy="137.2" r=".74"/>
<circle cx="116.9" cy="155" r=".74"/>
<circle cx="149.9" cy="142.3" r=".74"/>
<circle cx="221" cy="155" r=".74"/>
<circle cx="246.4" cy="155" r=".74"/>
<circle cx="266.8" cy="155" r=".74"/>
<circle cx="221" cy="170.2" r=".74"/>
<circle cx="246.4" cy="170.2" r=".74"/>
<circle cx="254.1" cy="170.2" r=".23"/>
<circle cx="221" cy="185.4" r=".74"/>
<circle cx="246.4" cy="185.4" r=".74"/>
<circle cx="266.8" cy="185.4" r=".74"/>
<circle cx="109.3" cy="226.1" r=".74"/>
<circle cx="116.9" cy="226.1" r=".74"/>
<circle cx="149.9" cy="231.2" r=".74"/>
<circle cx="116.9" cy="243.9" r=".74"/>
<circle cx="221" cy="243.9" r=".74"/>
<circle cx="221" cy="259.1" r=".74"/>
<circle cx="246.4" cy="259.1" r=".74"/>
<circle cx="246.4" cy="243.9" r=".74"/>
<circle cx="254.1" cy="259.1" r=".23"/>
<circle cx="266.8" cy="243.9" r=".74"/>
<circle cx="271.8" cy="243.9" r=".74"/>
<circle cx="221" cy="274.3" r=".74"/>
<circle cx="246.4" cy="274.3" r=".74"/>
<circle cx="266.8" cy="274.3" r=".74"/>
<circle cx="271.8" cy="274.3" r=".74"/>
</g>
<path d="M339.5 56.6h.1M339.5 55.2l1.8 1.4M341.3 56.6h.1M341.3 55.2l-1.8 1.4M380.1 49.2h.1M380.5 47.4l1.4 1.8M381.9 49.2h.1M381.9 47.4l-1.8 1.8" fill="none" stroke="#000" stroke-width=".23"/>
<g font-size="8.9">
<text x="170.3" y="142.1">CAN_M1</text>
<text x="165.2" y="233.5">CAN_M2</text>
</g>
<text font-size="3.6" x="380.8" y="282.2">FYSETC_K7_Panel</text>
<g font-size="2.3">
<text x="78.8" y="29.5">VDD_3V3</text>
<text x="293" y="24.5">VDD_5V</text>
<text x="332.8" y="25">VBUS</text>
<text x="382.4" y="25">VBUS</text>
<text x="91.5" y="33.9">C181</text>
<text x="307.4" y="32.6">R172</text>
<text x="317.6" y="32.6">0R</text>
<text x="350.6" y="34.1">J29</text>
<text x="357.7" y="33.8" transform="rotate(-90 357.7 33.8)">G4</text>
<text x="362.8" y="33.8" transform="rotate(-90 362.8 33.8)">G3</text>
<text x="391.3" y="32.6">T54</text>
<text x="210.9" y="39.7">VDD_3V3</text>
<text x="320.1" y="40.2">T55</text>
<text x="359.3" y="39.9" transform="rotate(-90 359.3 39.9)">G4</text>
<text x="364.4" y="39.9" transform="rotate(-90 364.4 39.9)">G3</text>
<text x="73" y="46.8">U33</text>
<text x="83.4" y="46.5" transform="rotate(-90 83.4 46.5)">16</text>
<text x="91.5" y="44.3">100nF</text>
<text x="241.7" y="44.3">U19</text>
<text x="315.1" y="45.3">T63</text>
<text x="339.4" y="42.7">A4_B9</text>
<text x="343.5" y="47.8">A5</text>
<text x="349.4" y="44.3">VBUS_1</text>
<text x="363.5" y="44.3">VBUS_2</text>
<text x="375.3" y="42.7">B4_A9</text>
<text x="375.3" y="47.8">B8</text>
<text x="50.9" y="52.9">C182</text>
<text x="68.2" y="50.3">1</text>
<text x="72.5" y="51.9">C1+</text>
<text x="152.5" y="53.9">UART2_TX_M0_DEBUG</text>
<text x="183.5" y="52.9">TXD0</text>
<text x="195.7" y="52.9">R141</text>
<text x="205.8" y="52.9">0R</text>
<text x="211.4" y="52.9">RXD</text>
<text x="219.3" y="50.3">10</text>
<text x="220.6" y="52.8">9</text>
<text x="224.9" y="51.9">V3</text>
<text x="240.6" y="51.9">UD+</text>
<text x="248.3" y="50.3">1</text>
<text x="248.3" y="52.8">2</text>
<text x="289.7" y="52.9">R143</text>
<text x="289.7" y="50.4">R142</text>
<text x="299.8" y="52.9">22R</text>
<text x="299.8" y="50.4">22R</text>
<text x="313" y="52.7">USB_DM</text>
<text x="313" y="50.1">USB_DP</text>
<text x="343.5" y="50.3">A6</text>
<text x="343.5" y="52.8">A7</text>
<text x="349.4" y="49.4">CC1</text>
<text x="349.4" y="51.9">DP1</text>
<text x="366.2" y="49.4">SUB2</text>
<text x="367.6" y="51.9">DN2</text>
<text x="375.3" y="52.8">B6</text>
<text x="375.3" y="50.3">B7</text>
<text x="389.2" y="50.1">USB_DM</text>
<text x="389.2" y="52.7">USB_DP</text>
<text x="406.5" y="52.9">T57</text>
<text x="406.5" y="50.4">T56</text>
<text x="48.3" y="58">100nF</text>
<text x="68.2" y="57.9">3</text>
<text x="72.5" y="59.5">C1-</text>
<text x="85" y="54.4" transform="rotate(-90 85 54.4)">VCC</text>
<text x="92.5" y="57">V+</text>
<text x="98.4" y="55.4">2</text>
<text x="110.1" y="59">100nF</text>
<text x="111.1" y="54.2">C183</text>
<text x="152" y="56.5">UART2_RX_M0_DEBUG</text>
<text x="183.5" y="55.4">RXD0</text>
<text x="190.3" y="59">VDD_3V3</text>
<text x="195.7" y="55.5">R140</text>
<text x="205.8" y="55.5">0R</text>
<text x="211.4" y="55.4">TXD</text>
<text x="220.6" y="57.9">7</text>
<text x="220.6" y="55.4">8</text>
<text x="224.9" y="59.5">VCC</text>
<text x="224.9" y="57">TXD</text>
<text x="224.9" y="54.4">RXD</text>
<text x="239.4" y="59.5">RTS#</text>
<text x="240.1" y="57">GND</text>
<text x="241.1" y="54.4">UD-</text>
<text x="248.3" y="55.4">3</text>
<text x="248.3" y="57.9">4</text>
<text x="307.8" y="58.4" transform="rotate(90 307.8 58.4)">ED19</text>
<text x="312.9" y="58.4" transform="rotate(90 312.9 58.4)">ED20</text>
<text x="343.5" y="55.4">A8</text>
<text x="349.4" y="54.4">DN1</text>
<text x="349.4" y="57">SUB1</text>
<text x="367.6" y="57">CC2</text>
<text x="367.8" y="54.4">DP2</text>
<text x="375.3" y="55.4">B5</text>
<text x="50.9" y="65.6">C184</text>
<text x="68.2" y="63">4</text>
<text x="72.5" y="64.6">C2+</text>
<text x="98.4" y="65.5">6</text>
<text x="112.1" y="64.3">C185</text>
<text x="220.6" y="60.5">6</text>
<text x="224.9" y="62.1">TNOW/DTR</text>
<text x="239.4" y="62.1">CTS#</text>
<text x="248.3" y="60.5">5</text>
<text x="338.2" y="60.5">A1_B12</text>
<text x="349.4" y="62.1">GND_1</text>
<text x="364.6" y="62.1">GND_2</text>
<text x="375.3" y="60.5">B1_A12</text>
<text x="398.9" y="60.5">T58</text>
<text x="48.3" y="70.7">100nF</text>
<text x="68.2" y="70.6">5</text>
<text x="77.6" y="69.2">SP3232EEY</text>
<text x="93.1" y="67.1">V-</text>
<text x="109.6" y="69.2">100nF</text>
<text x="233" y="69.2">CH340E</text>
<text x="319.6" y="68.2">R146</text>
<text x="359.3" y="67.3" transform="rotate(-90 359.3 67.3)">G1</text>
<text x="364.4" y="67.3" transform="rotate(-90 364.4 67.3)">G2</text>
<text x="393.8" y="68.2">R147</text>
<text x="19.1" y="76.8">UART0_TX</text>
<text x="43.3" y="75.8">R223</text>
<text x="53.4" y="75.8">0R</text>
<text x="66.9" y="75.7">11</text>
<text x="72.5" y="72.2">C2-</text>
<text x="72.5" y="77.3">T1IN</text>
<text x="87.8" y="77.3">T1OUT</text>
<text x="98.4" y="75.7">14</text>
<text x="107.3" y="75.5">RS_232_TXD1</text>
<text x="127.1" y="76.8">RS_232_TXD1</text>
<text x="203.3" y="75.3">VDD_3V3</text>
<text x="318.6" y="75.8">5.1K</text>
<text x="340.5" y="73.2">TYPE-C_16P</text>
<text x="357.7" y="73.4" transform="rotate(-90 357.7 73.4)">G1</text>
<text x="362.8" y="73.4" transform="rotate(-90 362.8 73.4)">G2</text>
<text x="393" y="75.8">5.1K</text>
<text x="18.6" y="79.3">UART0_RX</text>
<text x="43.3" y="83.4">R225</text>
<text x="43.3" y="78.3">R224</text>
<text x="53.4" y="83.4">0R</text>
<text x="53.4" y="78.3">0R</text>
<text x="66.9" y="83.3">10</text>
<text x="66.9" y="78.2">12</text>
<text x="72.5" y="79.8">R1OUT</text>
<text x="90.1" y="79.8">R1IN</text>
<text x="98.4" y="83.3">7</text>
<text x="98.4" y="78.3">13</text>
<text x="107.3" y="78.1">RS_232_RXD1</text>
<text x="107.3" y="83.1">RS_232_TXD2</text>
<text x="127.6" y="79.6">RS_232_RXD1</text>
<text x="13.5" y="87">UART3_RX_M1</text>
<text x="14.1" y="84.4">UART3_TX_M1</text>
<text x="43.3" y="85.9">R226</text>
<text x="53.4" y="85.9">0R</text>
<text x="68.2" y="85.9">9</text>
<text x="72.5" y="87.5">R2OUT</text>
<text x="72.5" y="84.9">T2IN</text>
<text x="85" y="87.7" transform="rotate(-90 85 87.7)">GND</text>
<text x="87.8" y="84.9">T2OUT</text>
<text x="90.1" y="87.5">R2IN</text>
<text x="98.4" y="85.9">8</text>
<text x="107.3" y="85.7">RS_232_RXD2</text>
<text x="127.1" y="84.4">RS_232_TXD2</text>
<text x="127.6" y="87.2">RS_232_RXD2</text>
<text x="208.4" y="88.5">C113</text>
<text x="216" y="88.5">C112</text>
<text x="83.4" y="93.2" transform="rotate(-90 83.4 93.2)">15</text>
<text x="208.4" y="93.6">100nF</text>
<text x="216" y="93.6">100nF</text>
<text x="84.2" y="131.7">NC/0R</text>
<text x="98.6" y="131.7">R152</text>
<text x="68.4" y="137.8">VDD_3V3</text>
<text x="69.7" y="132.7">VDD_5V</text>
<text x="88.5" y="136.7">0R</text>
<text x="98.6" y="136.7">R154</text>
<text x="125.1" y="136.5">VIO_M1</text>
<text x="145.6" y="133.7">VDD_5V</text>
<text x="101.2" y="141.8">C123</text>
<text x="108.8" y="143" transform="rotate(-90 108.8 143)">1</text>
<text x="101.4" y="144.4">10uF</text>
<text x="102.5" y="146.9">X5R</text>
<text x="102.7" y="149.4">10V</text>
<text x="116.9" y="144.4">C122</text>
<text x="119.5" y="149.4">100nF</text>
<text x="164.2" y="149.4">C119</text>
<text x="97.9" y="152">C0603</text>
<text x="108.8" y="150.4" transform="rotate(-90 108.8 150.4)">2</text>
<text x="229.2" y="154.3">CAN_H</text>
<text x="290.2" y="155.8">CANH</text>
<text x="129.6" y="157.1">U26</text>
<text x="139.2" y="158.3" transform="rotate(-90 139.2 158.3)">5</text>
<text x="149.4" y="158.3" transform="rotate(-90 149.4 158.3)">3</text>
<text x="241.4" y="159.6">C118</text>
<text x="64.4" y="165.7">CAN1_TX_M1</text>
<text x="129.1" y="167.1">4</text>
<text x="129.1" y="164.6">1</text>
<text x="133.4" y="166.2">TXD</text>
<text x="138" y="163.2">VIO</text>
<text x="147.7" y="163.4">VCC</text>
<text x="149.8" y="166.2">CANH</text>
<text x="159.4" y="164.6">7</text>
<text x="179.9" y="164.6">1</text>
<text x="185.5" y="162.1">L12</text>
<text x="194.9" y="164.6">2</text>
<text x="212.2" y="167.2">60.4R</text>
<text x="214" y="162.1">R149</text>
<text x="226.2" y="165.9">C120</text>
<text x="238.9" y="164.7">100pF</text>
<text x="256.6" y="164.7">D21</text>
<text x="63.8" y="168.2">CAN1_RX_M1</text>
<text x="129.1" y="172.2">8</text>
<text x="133.4" y="168.7">RXD</text>
<text x="133.4" y="173.8">STBY</text>
<text x="138.5" y="169.8">SIT1044QTK/3</text>
<text x="150.2" y="173.8">CANL</text>
<text x="159.4" y="172.2">6</text>
<text x="179.9" y="172.2">3</text>
<text x="194.9" y="172.2">4</text>
<text x="118.2" y="179.9">R153</text>
<text x="145.9" y="176.6" transform="rotate(-90 145.9 176.6)">GND</text>
<text x="180.4" y="174.8">120R/100MHz</text>
<text x="214" y="177.4">R150</text>
<text x="226.2" y="174.8">100nF</text>
<text x="241.4" y="177.4">C121</text>
<text x="251.6" y="177.4">NUP2105LT1G</text>
<text x="117.9" y="185">10K</text>
<text x="144.3" y="180.9" transform="rotate(-90 144.3 180.9)">2</text>
<text x="212.2" y="182.5">60.4R</text>
<text x="229.2" y="184.7">CAN_L</text>
<text x="238.9" y="182.5">100pF</text>
<text x="290.2" y="186.3">CANL</text>
<text x="69.7" y="221.6">VDD_5V</text>
<text x="84.2" y="220.6">NC/0R</text>
<text x="98.6" y="220.6">R158</text>
<text x="68.4" y="226.7">VDD_3V3</text>
<text x="88.5" y="225.6">0R</text>
<text x="98.6" y="225.6">R160</text>
<text x="122.5" y="225.4">VIO_M2</text>
<text x="145.6" y="222.6">VDD_5V</text>
<text x="101.2" y="230.7">C129</text>
<text x="101.4" y="233.3">10uF</text>
<text x="108.8" y="231.9" transform="rotate(-90 108.8 231.9)">1</text>
<text x="116.9" y="233.3">C128</text>
<text x="102.5" y="235.8">X5R</text>
<text x="102.7" y="238.3">10V</text>
<text x="108.8" y="239.3" transform="rotate(-90 108.8 239.3)">2</text>
<text x="119.5" y="238.3">100nF</text>
<text x="164.2" y="238.3">C140</text>
<text x="97.9" y="240.9">C0603</text>
<text x="129.6" y="246">U27</text>
<text x="229.2" y="243.2">CAN2_H</text>
<text x="277" y="243.4">T61</text>
<text x="290.2" y="244.7">CAN2H</text>
<text x="139.2" y="247.2" transform="rotate(-90 139.2 247.2)">5</text>
<text x="149.4" y="247.2" transform="rotate(-90 149.4 247.2)">3</text>
<text x="185.5" y="251">L13</text>
<text x="214" y="251">R155</text>
<text x="241.4" y="248.5">C124</text>
<text x="68.2" y="257.1">CAN2_RX</text>
<text x="68.7" y="254.6">CAN2_TX</text>
<text x="129.1" y="256">4</text>
<text x="129.1" y="253.5">1</text>
<text x="133.4" y="257.6">RXD</text>
<text x="133.4" y="255.1">TXD</text>
<text x="138" y="252.1">VIO</text>
<text x="147.7" y="252.3">VCC</text>
<text x="149.8" y="255.1">CANH</text>
<text x="159.4" y="253.5">7</text>
<text x="179.9" y="253.5">1</text>
<text x="194.9" y="253.5">2</text>
<text x="212.2" y="256.1">60.4R</text>
<text x="226.2" y="254.8">C126</text>
<text x="238.9" y="253.6">100pF</text>
<text x="256.6" y="253.6">D22</text>
<text x="129.1" y="261.1">8</text>
<text x="133.4" y="262.7">STBY</text>
<text x="138.5" y="258.7">SIT1044QTK/3</text>
<text x="150.2" y="262.7">CANL</text>
<text x="159.4" y="261.1">6</text>
<text x="179.9" y="261.1">3</text>
<text x="180.4" y="263.7">120R/100MHz</text>
<text x="194.9" y="261.1">4</text>
<text x="226.2" y="263.7">100nF</text>
<text x="118.2" y="266.3">R159</text>
<text x="144.3" y="269.8" transform="rotate(-90 144.3 269.8)">2</text>
<text x="145.9" y="265.5" transform="rotate(-90 145.9 265.5)">GND</text>
<text x="214" y="266.3">R156</text>
<text x="241.4" y="266.3">C127</text>
<text x="251.6" y="266.3">NUP2105LT1G</text>
<text x="117.9" y="271.4">10K</text>
<text x="212.2" y="271.4">60.4R</text>
<text x="229.2" y="273.6">CAN2_L</text>
<text x="238.9" y="271.4">100pF</text>
<text x="277" y="273.9">T62</text>
<text x="290.2" y="275.2">CAN2L</text>
<text x="366.6" y="278.7">Design Name:</text>
<text x="365.9" y="286.9">Rev</text>
<text x="375" y="286.3">Page Name:</text>
<text x="411.1" y="286.6">Size</text>
<text x="341" y="294">Date:</text>
<text x="351.1" y="294">Monday, May 05, 2025</text>
<text x="366.9" y="289.4">1.0</text>
<text x="373.5" y="289.5">10.CAN/UART/GPIO</text>
<text x="392" y="294">Sheet</text>
<text x="402.2" y="294">11</text>
<text x="408.5" y="294">of</text>
<text x="411.8" y="289.9">A3</text>
<text x="413.6" y="294">1</text>
</g>
<g font-size="1.8">
<text x="44.1" y="1.9">5</text>
<text x="127" y="1.9">4</text>
<text x="210" y="1.9">3</text>
<text x="292.9" y="1.9">2</text>
<text x="375.9" y="1.9">1</text>
<text x=".7" y="40.6">D</text>
<text x="418" y="40.6">D</text>
<text x=".7" y="113.6">C</text>
<text x="418" y="113.6">C</text>
<text x="164.2" y="152">100nF</text>
<text x=".7" y="186.6">B</text>
<text x="418" y="186.6">B</text>
<text x="164.2" y="240.9">100nF</text>
<text x=".7" y="259.5">A</text>
<text x="418" y="259.5">A</text>
<text x="44.1" y="296.3">5</text>
<text x="127" y="296.3">4</text>
<text x="210" y="296.3">3</text>
<text x="292.9" y="296.3">2</text>
<text x="375.9" y="296.3">1</text>
</g>
</svg>
